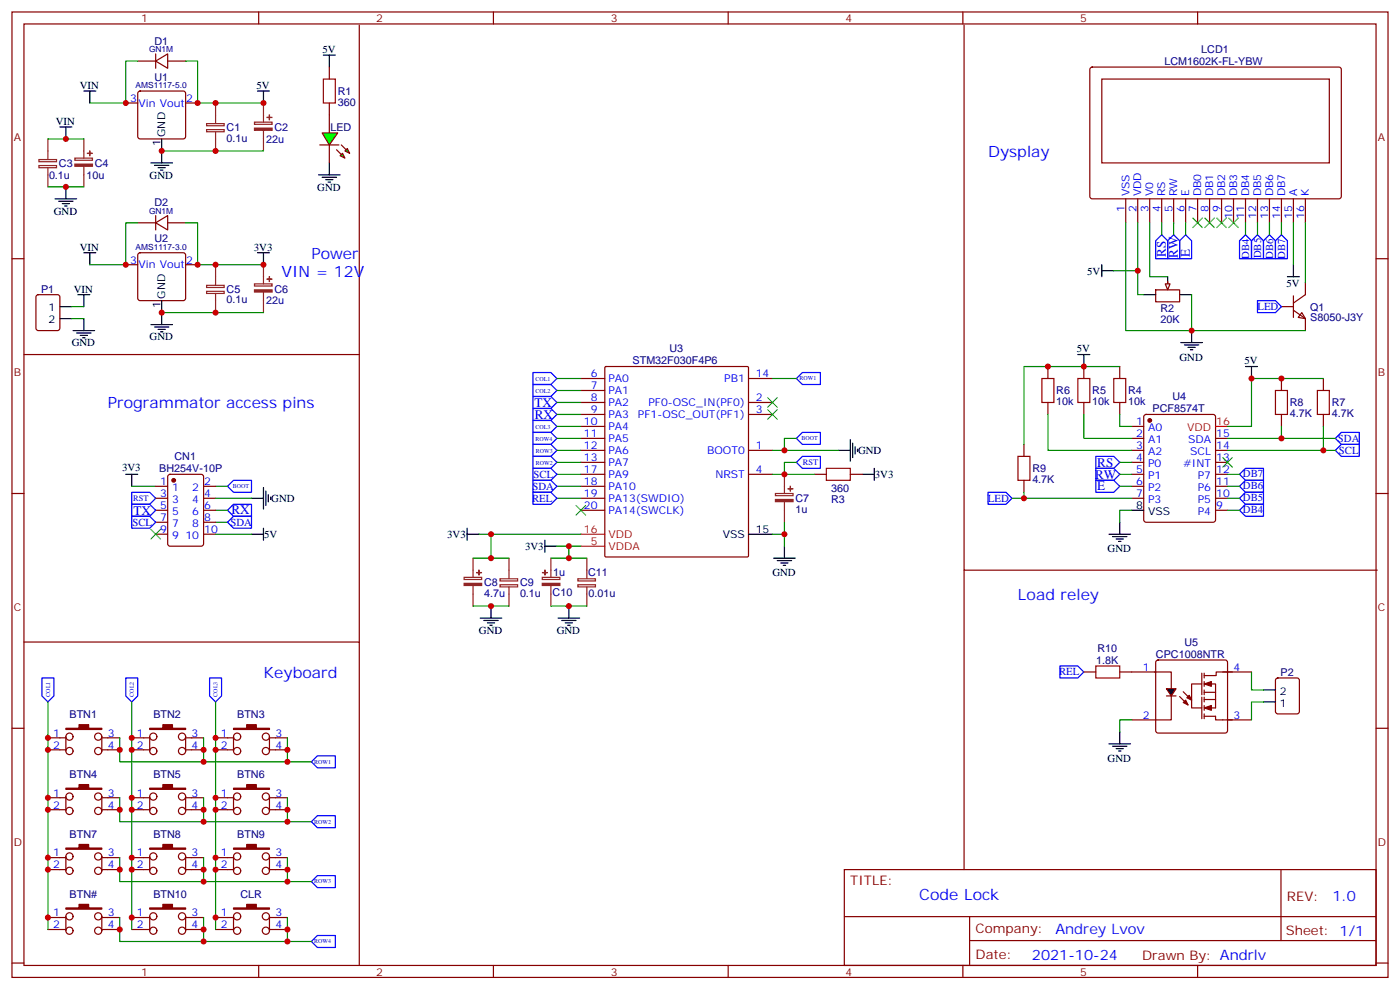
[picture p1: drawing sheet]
<svg xmlns="http://www.w3.org/2000/svg" width="412mm" height="292mm" viewBox="0 0 412 292" stroke-linecap="round" stroke-linejoin="round" font-family="sans-serif">
<g fill="none" stroke="#870000" stroke-width=".35">
<path d="M3.5 3.5h405.4v284.4h-405.4zM7.1 7.1h398.2v277.2h-398.2zM76.2 3.5v3.6M145.3 3.5v3.6M214.5 3.5v3.6M283.6 3.5v3.6M321.3 20l.4-.2h73l.4 .7-.1 37.6-.6 .5-72.9-.1-.5-.6v-37.4zM352.8 3.5v3.6M97 33.9v5.3M324.6 23.3h67v24.7h-67zM97 42.7v5.3M331.6 58.6v7"/>
<path d="M335.1 58.6v7M338.7 58.6v7M342.2 58.6v7M345.7 58.6v7M349.2 58.6v7M352.8 58.6v7M356.3 58.6v7M359.8 58.6v7M363.4 58.6v7M366.9 58.6v7M370.4 58.6v7M373.9 58.6v7"/>
<path d="M377.5 58.6v7M381 58.6v7M384.5 58.6v7M3.5 76.2h3.6M405.3 76.2h3.6M171.1 111.5h7.1M171.1 115h7.1M171.1 118.5h7.1M178.2 108.1l.3-.1h41.6l.3 .1 .1 55.6-.2 .3h-41.8l-.3-.1zM220.5 111.5h7M220.5 118.5h7M171.1 132.6h7.1"/>
<path d="M171.1 139.7h7.1M171.1 122.1h7.1M171.1 125.6h7.1M171.1 129.1h7.1M171.1 136.2h7.1M220.5 132.6h7M220.5 139.7h7M220.5 122.1h7M3.5 145.3h3.6M171.1 143.2h7.1M171.1 146.8h7.1M171.1 150.3h7.1"/>
<path d="M405.3 145.3h3.6M3.5 214.5h3.6M14.1 217.3h5.3M19.4 217v4.2M30 217.3h5.3M30 217v4.2M38.8 217.3h5.3M44.1 217v4.2M54.7 217.3h5.3M54.7 217v4.2M63.5 217.3h5.3M68.8 217v4.2"/>
<path d="M79.4 217.3h5.3M79.4 217v4.2M405.3 214.5h3.6M14.1 220.8h5.3M14.1 234.9h5.3M14.1 238.5h5.3M19.4 234.6v4.2M30 220.8h5.3M30 234.6v4.2M30 234.9h5.3M30 238.5h5.3M38.8 220.8h5.3"/>
<path d="M38.8 234.9h5.3M38.8 238.5h5.3M44.1 234.6v4.2M54.7 220.8h5.3M54.7 234.6v4.2M54.7 234.9h5.3M54.7 238.5h5.3M63.5 220.8h5.3M63.5 234.9h5.3M63.5 238.5h5.3M68.8 234.6v4.2M79.4 220.8h5.3"/>
<path d="M79.4 234.6v4.2M79.4 234.9h5.3M79.4 238.5h5.3M14.1 252.6h5.3M14.1 256.1h5.3M19.4 252.2v4.3M30 252.2v4.3M30 252.6h5.3M30 256.1h5.3M38.8 252.6h5.3M38.8 256.1h5.3M44.1 252.2v4.3"/>
<path d="M54.7 252.2v4.3M54.7 252.6h5.3M54.7 256.1h5.3M63.5 252.6h5.3M63.5 256.1h5.3M68.8 252.2v4.3M79.4 252.2v4.3M79.4 252.6h5.3M79.4 256.1h5.3M248.7 256.1h156.6v28.2h-156.6zM377.3 256.1v20.9M14.1 270.2h5.3"/>
<path d="M14.1 273.8h5.3M19.4 269.9v4.2M30 269.9v4.2M30 270.2h5.3M30 273.8h5.3M248.7 270h156.5M285.6 277h119.6M285.6 270v14.1M3.5 283.6h3.6M76.2 284.3v3.6M145.3 284.3v3.6M214.5 284.3v3.6"/>
<path d="M283.6 284.3v3.6M352.8 284.3v3.6M405.3 283.6h3.6"/>
<circle cx="20.5" cy="217" r="1.06"/>
<circle cx="28.9" cy="217" r="1.06"/>
<circle cx="45.2" cy="217" r="1.06"/>
<circle cx="53.6" cy="217" r="1.06"/>
<circle cx="69.9" cy="217" r="1.06"/>
<circle cx="78.3" cy="217" r="1.06"/>
<circle cx="20.5" cy="221.2" r="1.06"/>
<circle cx="20.5" cy="234.6" r="1.06"/>
<circle cx="20.5" cy="238.8" r="1.06"/>
<circle cx="28.9" cy="221.2" r="1.06"/>
<circle cx="28.9" cy="234.6" r="1.06"/>
<circle cx="28.9" cy="238.8" r="1.06"/>
<circle cx="45.2" cy="234.6" r="1.06"/>
<circle cx="45.2" cy="221.2" r="1.06"/>
<circle cx="45.2" cy="238.8" r="1.06"/>
<circle cx="53.6" cy="234.6" r="1.06"/>
<circle cx="53.6" cy="238.8" r="1.06"/>
<circle cx="53.6" cy="221.2" r="1.06"/>
<circle cx="69.9" cy="234.6" r="1.06"/>
<circle cx="69.9" cy="238.8" r="1.06"/>
<circle cx="69.9" cy="221.2" r="1.06"/>
<circle cx="78.3" cy="221.2" r="1.06"/>
<circle cx="78.3" cy="234.6" r="1.06"/>
<circle cx="78.3" cy="238.8" r="1.06"/>
<circle cx="20.5" cy="252.2" r="1.06"/>
<circle cx="20.5" cy="256.5" r="1.06"/>
<circle cx="28.9" cy="252.2" r="1.06"/>
<circle cx="28.9" cy="256.5" r="1.06"/>
<circle cx="45.2" cy="252.2" r="1.06"/>
<circle cx="45.2" cy="256.5" r="1.06"/>
<circle cx="53.6" cy="252.2" r="1.06"/>
<circle cx="53.6" cy="256.5" r="1.06"/>
<circle cx="69.9" cy="252.2" r="1.06"/>
<circle cx="69.9" cy="256.5" r="1.06"/>
<circle cx="78.3" cy="252.2" r="1.06"/>
<circle cx="78.3" cy="256.5" r="1.06"/>
<circle cx="20.5" cy="274.1" r="1.06"/>
<circle cx="20.5" cy="269.9" r="1.06"/>
<circle cx="28.9" cy="274.1" r="1.06"/>
<circle cx="28.9" cy="269.9" r="1.06"/>
</g>
<path d="M171.1 157.3h7.1M171.1 160.9h7.1" fill="none" stroke="#f00" stroke-width=".35"/>
<g fill="none" stroke="#000" stroke-width=".35">
<path d="M17.6 37.4h3.6M19.4 37.4v3.5M16.2 58.6h6.4M17.3 59.3h4.2M18.3 60h2.2M19.4 55v3.6M19 60.7h.8M44.4 95.6h6.4M45.5 96.3h4.2M46.6 97h2.1M47.3 97.7h.7M47.6 92.1v3.5"/>
<path d="M220.5 157.3h7"/>
</g>
<g fill="#870000" stroke="#870000" stroke-width=".35">
<path d="M19.4 214.5h3.9v-1.1h2.8v1.1h3.9v.3h-10.6z"/>
<path d="M44.1 214.5h3.9v-1.1h2.8v1.1h3.9v.3h-10.6z"/>
<path d="M68.8 214.5h3.9v-1.1h2.8v1.1h3.9v.3h-10.6z"/>
<path d="M19.4 232.1h3.9v-1h2.8v1h3.9v.4h-10.6z"/>
<path d="M44.1 232.1h3.9v-1h2.8v1h3.9v.4h-10.6z"/>
<path d="M68.8 232.1h3.9v-1h2.8v1h3.9v.4h-10.6z"/>
<path d="M19.4 249.8h3.9v-1.1h2.8v1.1h3.9v.3h-10.6z"/>
<path d="M44.1 249.8h3.9v-1.1h2.8v1.1h3.9v.3h-10.6z"/>
<path d="M68.8 249.8h3.9v-1.1h2.8v1.1h3.9v.3h-10.6z"/>
<path d="M19.4 267.4h3.9v-1.1h2.8v1.1h3.9v.4h-10.6z"/>
</g>
<g fill="none" stroke="#8c2424" stroke-width=".35">
<path d="M60.9 36.4h5.1v.6h-5.1zM60.9 38.2h5.1v.6h-5.1zM63.5 30.3v6M63.5 38.8v5.7M75 36h5.2v.6h-5.2zM77.6 30.3v5.7M77.6 38.5v6M11.5 47h5.2v.6h-5.2zM11.5 48.8h5.2v.6h-5.2zM14.1 40.9v6M14.1 49.4v5.6M22 46.6h5.2v.6h-5.2z"/>
<path d="M24.7 40.9v5.7M24.7 49v6M63.5 78v6M77.6 78v5.6M60.9 84h5.1v.7h-5.1zM60.9 85.8h5.1v.6h-5.1zM63.5 86.4v5.7M75 83.6h5.2v.6h-5.2zM77.6 86.1v6"/>
</g>
<g fill="#8c2424" stroke="#8c2424" stroke-width=".35">
<path d="M22 48.3h5.2v.7h-5.2z"/>
<path d="M25.8 45.2h1.4z"/>
<path d="M26.4 44.5l.1 1.4z"/>
<path d="M75 85.4h5.2v.6h-5.2z"/>
<path d="M78.7 82.2h1.4z"/>
<path d="M79.3 81.5l.1 1.4z"/>
<path d="M75 37.7h5.2v.7h-5.2z"/>
<path d="M78.7 34.6h1.4z"/>
<path d="M79.3 33.9l.1 1.4z"/>
</g>
<g fill="#0f0" stroke="#870000" stroke-width=".35">
<path d="M100.2 45.9l.7-.7 .7 1.4z"/>
<path d="M101.6 44.5l.7-.8 .7 1.5z"/>
</g>
<g fill="#870000" stroke="#870000" stroke-width=".35">
<path d="M99.1 44.1l1.4 1.4z"/>
<path d="M100.5 42.7l1.5 1.4z"/>
</g>
<path d="M94.2 42.7h5.6z" fill="#f00" stroke="#870000" stroke-width=".35"/>
<path d="M94.9 39.2h4.6l-2.5 3.5z" fill="#0f0" stroke="#870000" stroke-width=".35"/>
<g fill="none" stroke="#000" stroke-width=".35">
<path d="M95.2 16.2h3.6M97 16.2v3.6M24.7 26.8h3.5M26.5 26.8v3.5M75.8 26.8h3.6M77.6 26.8v3.5M44.4 48h6.4M45.5 48.7h4.2M46.6 49.4h2.1M47.3 50.1h.7M47.6 40.9v7.1M93.8 51.5h6.4"/>
<path d="M94.9 52.2h4.2M96 52.9h2.1M96.7 53.6h.7M97 48v3.5M24.7 74.4h3.5M26.5 74.4v3.6M75.8 74.4h3.6M77.6 74.4v3.6M47.6 88.5v3.6M336.9 86.8h3.5M344 81.5v3.5M347.5 86.8h3.5"/>
<path d="M366.9 108h3.5M368.7 108v3.5M37 139.7h3.6M38.8 139.7v3.5M246.9 132.6h3.6M250.5 129.5v6.3M251.2 130.5v4.3M251.9 131.6v2.1M252.6 132.3v.7M254 139.7h3.5M257.5 137.9v3.6M137.6 157.3h3.5"/>
<path d="M137.6 155.6v3.5M160.5 159.1v3.5M144.6 178.5v3.5M160.5 160.9h3.5M167.6 178.5v3.5M227.9 164.4h6.3M229 165.1h4.2M230 165.8h2.1M230.7 166.5h.7M231.1 160.9v3.5M141.5 182h6.3M142.5 182.7h4.3"/>
<path d="M143.6 183.4h2.1M144.3 184.2h.7M164.4 182h6.3M165.5 182.7h4.2M166.5 183.4h2.1M167.2 184.2h.7"/>
</g>
<g fill="none" stroke="#870000" stroke-width=".35">
<path d="M40.6 18h5.3M45.9 18l3.5-2.1v4.2zM45.9 15.9v4.2M49.4 18h5.3M97 19.8v3.5M105.8 7.4v181.7M37 30.3h3.6M40.8 27l.5-.2h12.7l.5 .2 .2 .5v12.7l-.3 .5-.4 .2h-12.7l-.5-.2-.2-.5v-12.7zM54.7 30.3h3.5M97 30.3v3.6M37 78h3.6M40.6 65.6h5.3"/>
<path d="M40.8 74.6l.5-.2h12.7l.5 .2 .2 .5v12.7l-.3 .5-.4 .2h-12.7l-.5-.2-.2-.5v-12.7zM45.9 65.6l3.5-2.1v4.2zM45.9 63.5v4.2M49.4 65.6h5.3M54.7 78h3.5M340.4 85.4h7.1v3.5h-7.1zM344 82.9v1.8M7.1 104.4h98.7M239.9 139.7h3.5M250.5 139.7h3.5M7.1 189.1h98.7v95.2M38.8 270.2h5.3"/>
<path d="M38.8 273.8h5.3M44.1 269.9v4.2M54.7 270.2h5.3M54.7 273.8h5.3M54.7 269.9v4.2M63.5 270.2h5.3M63.5 273.8h5.3M68.8 269.9v4.2M79.4 270.2h5.3M79.4 273.8h5.3M79.4 269.9v4.2"/>
<circle cx="45.2" cy="274.1" r="1.06"/>
<circle cx="45.2" cy="269.9" r="1.06"/>
<circle cx="53.6" cy="274.1" r="1.06"/>
<circle cx="53.6" cy="269.9" r="1.06"/>
<circle cx="69.9" cy="274.1" r="1.06"/>
<circle cx="69.9" cy="269.9" r="1.06"/>
<circle cx="78.3" cy="274.1" r="1.06"/>
<circle cx="78.3" cy="269.9" r="1.06"/>
</g>
<g fill="none" stroke="#008700" stroke-width=".35">
<path d="M40.6 18h-3.6v12.3h-10.5M54.7 18h3.5v12.3h19.4M14.1 40.9h10.6M14.1 55h10.6M47.6 44.5h30M40.6 65.6h-3.6v12.4h-10.5M54.7 65.6h3.5v12.4h19.4M47.6 92.1h30M164 118.5h7.1M164 111.5h7.1M164 115h7.1M227.5 111.5h7.1"/>
<path d="M164 122.1h7.1M164 125.6h7.1M164 129.1h7.1M164 132.6h7.1M164 136.2h7.1M227.5 139.7h12.4M234.6 136.2h-3.5v3.5M38.8 143.2h7.1M63.5 143.2h3.5M63.5 150.3h3.5M63.5 153.8h3.5M141.1 157.3h30"/>
<path d="M227.5 157.3h3.6v3.6M231.1 153.8v3.5M139.3 178.5h10.6M162.3 178.5h10.6M162.3 164.4h10.6M167.6 160.9v3.5M14.1 206.7v67.1M35.3 217.3v7.1h56.4M38.8 206.7v67.1M60 217.3v7.1M63.5 206.7v67.1M84.7 217.3v7.1"/>
<path d="M35.3 234.9v7.1h56.4M60 234.9v7.1M84.7 234.9v7.1M35.3 252.6v7h56.4M60 252.6v7M84.7 252.6v7M35.3 270.2v7.1h56.4M60 270.2v7.1M84.7 270.2v7.1"/>
</g>
<g fill="#870000" stroke="#870000" stroke-width=".35">
<path d="M44.1 267.4h3.9v-1.1h2.8v1.1h3.9v.4h-10.6z"/>
<path d="M68.8 267.4h3.9v-1.1h2.8v1.1h3.9v.4h-10.6z"/>
</g>
<g fill="none" stroke="#8c2424" stroke-width=".35">
<path d="M231.1 139.7v5.6M228.4 145.3h5.2v.7h-5.2zM231.1 147.8v6M136.7 170h5.2v.7h-5.2zM139.3 164.4v5.6M139.3 172.5v6M147.3 170.5h5.2v.6h-5.2zM147.3 172.2h5.2v.7h-5.2zM149.9 164.4v6M149.9 172.9v5.6M159.7 170h5.2v.7h-5.2zM162.3 164.4v5.6"/>
<path d="M162.3 172.5v6M170.2 170.5h5.2v.6h-5.2zM170.2 172.2h5.2v.7h-5.2zM172.9 164.4v6M172.9 172.9v5.6"/>
</g>
<g fill="#8c2424" stroke="#8c2424" stroke-width=".35">
<path d="M136.7 171.8h5.2v.6h-5.2z"/>
<path d="M140.4 168.6l1.4 .1z"/>
<path d="M141.1 167.9v1.4z"/>
<path d="M159.7 171.8h5.2v.6h-5.2z"/>
<path d="M159.8 168.6l1.4 .1z"/>
<path d="M160.5 167.9v1.4z"/>
<path d="M228.4 147.1h5.2v.6h-5.2z"/>
<path d="M232.1 143.9l1.4 .1z"/>
<path d="M232.8 143.2v1.4z"/>
</g>
<g fill="none" stroke="#00f" stroke-width=".35">
<path d="M157 116.8h5.3l1.7 1.7-1.7 1.8h-5.3zM157 109.7h5.3l1.7 1.8-1.7 1.7h-5.3zM157 113.2h5.3l1.7 1.8-1.7 1.8h-5.3zM234.6 111.5l1.8-1.8h5.3v3.5h-5.3zM157 120.3h5.3l1.7 1.8-1.7 1.7h-5.3zM157 123.8h5.3l1.7 1.8-1.7 1.8h-5.3zM157 127.4h5.3l1.7 1.7-1.7 1.8h-5.3zM157 130.9h5.3l1.7 1.7-1.7 1.8h-5.3zM157 134.4h5.3l1.7 1.8-1.7 1.7h-5.3zM234.6 129.1l1.8-1.7h5.3v3.5h-5.3zM234.6 136.2l1.8-1.8h5.3v3.5h-5.3zM38.8 145h5.3l1.8 1.8-1.8 1.7h-5.3z"/>
<path d="M67 143.2l1.8-1.7h5.3v3.5h-5.3zM67 150.3l1.8-1.8h5.3v3.5h-5.3zM12.3 199.7h3.6v5.3l-1.8 1.7-1.8-1.7zM37 199.7h3.6v5.3l-1.8 1.7-1.8-1.7zM61.7 199.7h3.6v5.3l-1.8 1.7-1.8-1.7zM93.5 222.6h5.3v3.5h-5.3l-1.8-1.7zM91.7 242l1.8-1.8h5.3v3.6h-5.3zM93.5 257.9h5.3v3.5h-5.3l-1.8-1.8zM91.7 277.3l1.8-1.8h5.3v3.5h-5.3z"/>
</g>
<path d="M95.2 23.3h3.6v7h-3.6zM243.4 137.9h7.1v3.6h-7.1z" fill="none" stroke="#a10000" stroke-width=".35"/>
<path d="M343.3 83.6h1.4l-.7 1.8z" fill="#f0f0f0" stroke="#870000" stroke-width=".35"/>
<g fill="none" stroke="#3c3" stroke-width=".35">
<path d="M351.4 64.2l2.8 2.8M354.2 64.2l-2.8 2.8M354.9 64.2l2.8 2.8M357.7 64.2l-2.8 2.8M358.4 64.2l2.8 2.8M361.2 64.2l-2.8 2.8M361.9 64.2l2.9 2.8M364.8 64.2l-2.9 2.8M226.1 117.1l2.9 2.8M229 117.1l-2.9 2.8M226.1 120.7l2.9 2.8M229 120.7l-2.9 2.8"/>
<path d="M360.2 134.8l2.8 2.8M363 134.8l-2.8 2.8M44.4 155.9l2.9 2.9M47.3 155.9l-2.9 2.9M169.7 148.9l2.8 2.8M172.5 148.9l-2.8 2.8"/>
</g>
<g fill="none" stroke="#000" stroke-width=".35">
<path d="M324.6 79.7h3.5M324.6 78v3.5M381 78v3.5M17.6 90.3h3.6M17.6 93.8h3.6M21.5 97.4h6.4M22.6 98.1h4.2M22.9 86.8h3.6M23.6 98.8h2.2M24.3 99.5h.7M24.7 86.8v3.5M24.7 93.8v3.6"/>
<path d="M351 97.4v3.5M379.2 81.5h3.6M317.5 104.4h3.5M319.3 104.4v3.6M347.8 100.9h6.4M348.9 101.6h4.2M350 102.3h2.1M350.7 103h.7M74.1 157.3h3.5M74.1 146.8h3.5M77.6 143.6v6.3M77.6 155.6v3.5"/>
<path d="M78.3 144.6v4.3M79 145.7v2.1M79.7 146.4v.7M326.7 157.3h6.3M327.7 158h4.3M328.8 158.8h2.1M329.5 159.5h.7M329.8 153.8v3.5M333.4 150.3h3.5M326.7 219.1h6.3M327.7 219.8h4.3M329.8 215.5v3.6"/>
<path d="M372.2 206.7h3.5M372.2 203.2h3.5M328.8 220.5h2.1M329.5 221.2h.7"/>
</g>
<g fill="none" stroke="#00f" stroke-width=".35">
<path d="M342.2 69.1l1.8 1.8v5.3h-3.6v-5.3zM345.7 69.1l1.8 1.8v5.3h-3.5v-5.3zM349.2 69.1l1.8 1.8v5.3h-3.5v-5.3zM365.1 70.9l1.8-1.8 1.8 1.8v5.3h-3.6zM370.4 69.1l1.8 1.8v5.3h-3.5v-5.3zM373.9 69.1l1.8 1.8v5.3h-3.5v-5.3zM377.5 69.1l1.7 1.8v5.3h-3.5v-5.3zM370.4 88.5h5.3l1.8 1.8-1.8 1.8h-5.3zM157 137.9h5.3l1.7 1.8-1.7 1.8h-5.3zM322.8 134.4h5.3l1.7 1.8-1.7 1.7h-5.3zM322.8 137.9h5.3l1.7 1.8-1.7 1.8h-5.3zM365.1 139.7l1.8-1.8h5.3v3.6h-5.3z"/>
<path d="M393.3 129.1l1.8-1.7h5.3v3.5h-5.3zM393.3 132.6l1.8-1.7h5.3v3.5h-5.3zM38.8 148.5h5.3l1.8 1.8-1.8 1.7h-5.3zM38.8 152h5.3l1.8 1.8-1.8 1.8h-5.3zM67 153.8l1.8-1.8h5.3v3.6h-5.3zM157 141.5h5.3l1.7 1.7-1.7 1.8h-5.3zM157 145h5.3l1.7 1.8-1.7 1.7h-5.3zM291 145h5.3l1.8 1.8-1.8 1.7h-5.3zM322.8 141.5h5.3l1.7 1.7-1.7 1.8h-5.3zM365.1 146.8l1.8-1.8h5.3v3.5h-5.3zM366.9 148.5h5.3v3.5h-5.3l-1.8-1.7zM366.9 141.5h5.3v3.5h-5.3l-1.8-1.8z"/>
<path d="M312.2 196.1h5.3l1.8 1.8-1.8 1.8h-5.3z"/>
</g>
<g fill="none" stroke="#008700" stroke-width=".35">
<path d="M331.6 65.6v31.8h19.4v-10.6M335.1 65.6v14.1h-7M335.1 79.7v7.1h1.8M338.7 65.6v15.9h5.3M342.2 65.6v3.5M345.7 65.6v3.5M349.2 65.6v3.5M366.9 65.6v3.5M370.4 65.6v3.5M373.9 65.6v3.5M377.5 65.6v3.5M381 65.6v12.4"/>
<path d="M384.5 65.6v17.7M21.2 90.3h3.5M21.2 93.8h3.5M351 97.4h33.5M329.8 108h-28.2v22.9M389.8 111.5h-21.1v14.1h-7.1M164 139.7h7.1M227.5 132.6h19.4M234.6 129.1h-3.5v3.5M308.7 122.1v10.5h24.7M319.3 122.1v7h14.1M329.8 122.1v3.5h3.6"/>
<path d="M329.8 139.7h3.6M329.8 136.2h3.6M361.6 139.7h3.5M361.6 132.6h31.7M361.6 129.1h31.7M377.5 125.6v3.5M389.8 125.6v7M63.5 146.8h10.6M63.5 157.3h10.6M144.6 157.3v7.1M164 143.2h7.1M164 146.8h7.1"/>
<path d="M298.1 146.8h3.5M301.6 145v1.8h31.8M329.8 143.2h3.6M333.4 150.3h-3.6v3.5M361.6 143.2h3.5M361.6 146.8h3.5M361.6 150.3h3.5M139.3 164.4h10.6M164 160.9h7.1M368.7 197.9v5.3h3.5M333.4 212h-3.6v3.5M372.2 206.7h-3.5v5.3"/>
</g>
<g fill="none" stroke="#870000" stroke-width=".35">
<path d="M284 7.4v160.5h121.7M10.8 87l.5-.2h5.6l.7 .4v9.5l-.4 .6-5.9 .1-.7-.5v-9.4zM377.5 90.3h3.5M381 91.4l3.5 2.4v3.6M381 87.1v6.4M383.5 92.1l1 1.7-2.1-.3zM384.5 83.3v3.5l-3.5 2.5M308.7 108v3.5M308.7 118.5v3.6M319.3 108v3.5M319.3 118.5v3.6M329.8 108v3.5"/>
<path d="M329.8 118.5v3.6M377.5 111.5v3.5M389.8 111.5v3.5M49.6 139.9l.5-.2h9.2l.6 .4 .1 20.1-.5 .6-9.4 .1-.7-.5v-20zM301.6 130.9v3.5M333.4 125.6h3.5M333.4 129.1h3.5M333.4 132.6h3.5M333.4 136.2h3.5M333.4 139.7h3.5M337.1 122.3l.5-.2h19.8l.6 .4 .1 30.6-.5 .7h-20l-.6-.5-.1-30.5zM358.1 129.1h3.5"/>
<path d="M358.1 132.6h3.5M358.1 136.2h3.5M358.1 139.7h3.5M377.5 122.1v3.5M389.8 122.1v3.5M45.9 143.2h3.5M45.9 157.3h3.5M45.9 146.8h3.5M45.9 153.8h3.5M45.9 150.3h3.5M60 143.2h3.5M60 157.3h3.5"/>
<path d="M60 146.8h3.5M60 153.8h3.5M60 150.3h3.5M301.6 141.5v3.5M333.4 143.2h3.5M333.4 146.8h3.5M358.1 143.2h3.5M358.1 146.8h3.5M358.1 150.3h3.5M284 167.9v88.2M319.3 197.9h3.5M329.8 197.9h10.6"/>
<path d="M340.1 197.9h4.9v14.1h-11.6M340.7 194.6l.4-.2h19.8l.5 .2 .2 .5v20.1l-.2 .5-.5 .2h-19.8l-.5-.2-.2-.5v-20.1zM354 198.3v6.3M354.7 198.3v1.4M360.2 197.9h8.5M361.6 197.9h-3.4v1.1h-3.5M375.9 199.9l.5-.2h5.7l.6 .4 .1 9.5-.5 .6-5.9 .1-.6-.5-.1-9.4zM343.6 205h2.8M347.5 205.1l2.5 2.5M348.5 203.7l2.5 2.5M351 201.4v7.1M351.2 201.4h2.8"/>
<path d="M351.2 208.5h2.8M354 205.3v6.4M354.7 201.4h3.4v7.1h-2.9M354.7 211h3.4v1h10.6M354.7 203.9h3.4M354.7 200.7v1.4M354.7 203.2v1.4M354.7 205.3v1.4M354.7 207.8v1.4M354.7 210.3v1.4M354.7 206h3.4"/>
</g>
<g fill="#870000" stroke="#870000" stroke-width=".35">
<path d="M348.5 206.9l.7-.7 .8 1.4z"/>
<path d="M349.6 205.5l.7-.7 .7 1.4z"/>
<path d="M354.7 201.4l2.1-.7v1.4z"/>
<path d="M354.7 208.5l2.1-.7v1.4z"/>
<circle cx="51.2" cy="141.5" r=".53"/>
<circle cx="338.7" cy="123.8" r=".53"/>
</g>
<path d="M358.1 125.6h3.5" fill="none" stroke="#f00" stroke-width=".35"/>
<path d="M343.6 202.8h2.8l-1.4 2.2z" fill="#000" stroke="#870000" stroke-width=".35"/>
<path d="M306.9 111.5h3.5v7h-3.5zM317.5 111.5h3.5v7h-3.5zM328.1 111.5h3.5v7h-3.5zM375.7 115h3.5v7.1h-3.5zM388.1 115h3.5v7.1h-3.5zM299.9 134.4h3.5v7.1h-3.5zM322.8 196.1h7v3.6h-7z" fill="none" stroke="#a10000" stroke-width=".35"/>
<g fill="#c00">
<circle cx="47.6" cy="92.1" r=".88"/>
<circle cx="63.5" cy="92.1" r=".88"/>
<circle cx="47.6" cy="44.4" r=".88"/>
<circle cx="63.5" cy="44.4" r=".88"/>
<circle cx="37" cy="78" r=".88"/>
<circle cx="37" cy="30.3" r=".88"/>
<circle cx="19.4" cy="55" r=".88"/>
<circle cx="19.4" cy="40.9" r=".88"/>
<circle cx="63.5" cy="30.3" r=".88"/>
<circle cx="58.2" cy="30.3" r=".88"/>
<circle cx="77.6" cy="30.3" r=".88"/>
<circle cx="77.6" cy="78" r=".88"/>
<circle cx="63.5" cy="78" r=".88"/>
<circle cx="58.2" cy="78" r=".88"/>
<circle cx="167.6" cy="178.5" r=".88"/>
<circle cx="167.6" cy="164.4" r=".88"/>
<circle cx="144.6" cy="178.5" r=".88"/>
<circle cx="35.3" cy="220.8" r=".88"/>
<circle cx="60" cy="224.4" r=".88"/>
<circle cx="60" cy="220.8" r=".88"/>
<circle cx="84.7" cy="224.4" r=".88"/>
<circle cx="84.7" cy="220.8" r=".88"/>
<circle cx="35.3" cy="238.5" r=".88"/>
<circle cx="60" cy="242" r=".88"/>
<circle cx="60" cy="238.5" r=".88"/>
<circle cx="84.7" cy="242" r=".88"/>
<circle cx="84.7" cy="238.5" r=".88"/>
<circle cx="231.1" cy="139.7" r=".88"/>
<circle cx="231.1" cy="157.3" r=".88"/>
<circle cx="35.3" cy="256.1" r=".88"/>
<circle cx="60" cy="259.6" r=".88"/>
<circle cx="60" cy="256.1" r=".88"/>
<circle cx="84.7" cy="259.6" r=".88"/>
<circle cx="84.7" cy="256.1" r=".88"/>
<circle cx="35.3" cy="273.8" r=".88"/>
<circle cx="60" cy="277.3" r=".88"/>
<circle cx="60" cy="273.8" r=".88"/>
<circle cx="84.7" cy="277.3" r=".88"/>
<circle cx="84.7" cy="273.8" r=".88"/>
<circle cx="14.1" cy="217.3" r=".88"/>
<circle cx="14.1" cy="220.8" r=".88"/>
<circle cx="14.1" cy="234.9" r=".88"/>
<circle cx="14.1" cy="238.5" r=".88"/>
<circle cx="14.1" cy="252.6" r=".88"/>
<circle cx="14.1" cy="256.1" r=".88"/>
<circle cx="14.1" cy="270.2" r=".88"/>
<circle cx="38.8" cy="217.3" r=".88"/>
<circle cx="38.8" cy="220.8" r=".88"/>
<circle cx="38.8" cy="234.9" r=".88"/>
<circle cx="38.8" cy="238.5" r=".88"/>
<circle cx="38.8" cy="252.6" r=".88"/>
<circle cx="38.8" cy="256.1" r=".88"/>
<circle cx="38.8" cy="270.2" r=".88"/>
<circle cx="63.5" cy="217.3" r=".88"/>
<circle cx="63.5" cy="220.8" r=".88"/>
<circle cx="63.5" cy="234.9" r=".88"/>
<circle cx="63.5" cy="238.5" r=".88"/>
<circle cx="63.5" cy="252.6" r=".88"/>
<circle cx="63.5" cy="256.1" r=".88"/>
<circle cx="63.5" cy="270.2" r=".88"/>
<circle cx="167.6" cy="160.9" r=".88"/>
<circle cx="144.6" cy="157.3" r=".88"/>
<circle cx="144.6" cy="164.4" r=".88"/>
<circle cx="231.1" cy="132.6" r=".88"/>
<circle cx="389.8" cy="132.6" r=".88"/>
<circle cx="377.5" cy="129.1" r=".88"/>
<circle cx="377.5" cy="111.5" r=".88"/>
<circle cx="368.7" cy="111.5" r=".88"/>
<circle cx="335.1" cy="79.7" r=".88"/>
<circle cx="351" cy="97.4" r=".88"/>
<circle cx="319.3" cy="107.9" r=".88"/>
<circle cx="308.7" cy="107.9" r=".88"/>
<circle cx="301.6" cy="146.8" r=".88"/>
</g>
<g font-size="4.6" fill="#00f">
<text x="291" y="46.2">Dysplay</text>
<text x="91.7" y="76.2">Power</text>
<text x="82.9" y="81.5">VIN = 12V</text>
<text x="31.7" y="120.3">Programmator access pins</text>
<text x="299.9" y="176.7">Load reley</text>
<text x="77.6" y="199.7">Keyboard</text>
<text x="270.8" y="265.1">Code Lock</text>
</g>
<g font-size="4.2" fill="#00f">
<text x="392.5" y="265.4">1.0</text>
<text x="310.9" y="274.9">Andrey Lvov</text>
<text x="304" y="282.7">2021-10-24</text>
</g>
<g font-size="3.9" fill="#00f">
<text x="343.4" y="75.8" transform="rotate(-90 343.4 75.8)">RS</text>
<text x="347" y="76" transform="rotate(-90 347 76)">RW</text>
<text x="350.5" y="75.8" transform="rotate(-90 350.5 75.8)">E</text>
<text x="157.5" y="119.8">TX</text>
<text x="157.5" y="123.3">RX</text>
<text x="323.2" y="137.4">RS</text>
<text x="322.6" y="140.9">RW</text>
<text x="323.2" y="144.5">E</text>
<text x="39.3" y="151.7">TX</text>
<text x="68.2" y="151.5">RX</text>
</g>
<g font-size="3.9" fill="#800">
<text x="250.5" y="260.7">TITLE:</text>
<text x="379.1" y="265.4">REV:</text>
<text x="287.4" y="274.9">Company:</text>
<text x="378.7" y="275.5">Sheet: 1/1</text>
<text x="287.4" y="282.6">Date:</text>
<text x="336.4" y="282.7">Drawn By: Andrlv</text>
</g>
<g font-size="3.2" fill="#800">
<text x="41.6" y="6.5">1</text>
<text x="110.8" y="6.5">2</text>
<text x="179.9" y="6.5">3</text>
<text x="249.1" y="6.5">4</text>
<text x="318.2" y="6.5">5</text>
<text x="4.1" y="41.6">A</text>
<text x="405.9" y="41.6">A</text>
<text x="4.1" y="110.8">B</text>
<text x="405.9" y="110.8">B</text>
<text x="4.1" y="179.9">C</text>
<text x="405.9" y="179.9">C</text>
<text x="4.1" y="249.1">D</text>
<text x="405.9" y="249.1">D</text>
<text x="41.6" y="287.3">1</text>
<text x="110.8" y="287.3">2</text>
<text x="179.9" y="287.3">3</text>
<text x="249.1" y="287.3">4</text>
<text x="318.2" y="287.3">5</text>
</g>
<g font-size="3.2" fill="#000080">
<text x="45.5" y="13.2">D1</text>
<text x="353.9" y="15.5">LCD1</text>
<text x="45.5" y="23.8">U1</text>
<text x="343" y="19.1">LCM1602K-FL-YBW</text>
<text x="99.5" y="28">R1</text>
<text x="99.5" y="31.1">360</text>
<text x="66.7" y="41.7">0.1u</text>
<text x="66.7" y="38.6">C1</text>
<text x="80.9" y="38.6">C2</text>
<text x="97.3" y="38.5">LED</text>
<text x="78.4" y="42.1">22u</text>
<text x="14.4" y="52.7">0.1u</text>
<text x="17.4" y="49.2">C3</text>
<text x="25.5" y="52.7">10u</text>
<text x="27.9" y="49.2">C4</text>
<text x="45.5" y="60.8">D2</text>
<text x="45.5" y="71.4">U2</text>
<text x="12.1" y="86.2">P1</text>
<text x="66.7" y="89.3">0.1u</text>
<text x="66.7" y="86.2">C5</text>
<text x="78.4" y="89.7">22u</text>
<text x="80.9" y="86.2">C6</text>
<text x="341.9" y="95.1">20K</text>
<text x="341.9" y="91.9">R2</text>
<text x="385.9" y="94.6">S8050-J3Y</text>
<text x="385.9" y="91.5">Q1</text>
<text x="186.3" y="107.3">STM32F030F4P6</text>
<text x="197.2" y="103.7">U3</text>
<text x="311.1" y="119.3">10k</text>
<text x="311.2" y="116.2">R6</text>
<text x="321.7" y="119.3">10k</text>
<text x="321.7" y="116.2">R5</text>
<text x="332.3" y="119.3">10k</text>
<text x="332.3" y="116.2">R4</text>
<text x="345.4" y="117.8">U4</text>
<text x="379.9" y="119.7">R8</text>
<text x="392.3" y="119.7">R7</text>
<text x="339.5" y="121.4">PCF8574T</text>
<text x="379.9" y="122.9">4.7K</text>
<text x="392.3" y="122.9">4.7K</text>
<text x="51.4" y="135.4">CN1</text>
<text x="46.9" y="139.1">BH254V-10P</text>
<text x="304.1" y="142.3">4.7K</text>
<text x="304.1" y="139.1">R9</text>
<text x="234.3" y="147.9">C7</text>
<text x="244.8" y="145">360</text>
<text x="244.8" y="148.2">R3</text>
<text x="234.3" y="151.1">1u</text>
<text x="142.6" y="172.6">C8</text>
<text x="153.2" y="172.6">C9</text>
<text x="162.9" y="169.6">1u</text>
<text x="173.2" y="169.8">C11</text>
<text x="142.6" y="175.8">4.7u</text>
<text x="153.2" y="175.8">0.1u</text>
<text x="162.8" y="175.6">C10</text>
<text x="173.3" y="175.8">0.01u</text>
<text x="323.3" y="192">R10</text>
<text x="348.9" y="190.1">U5</text>
<text x="322.9" y="195.5">1.8K</text>
<text x="340.5" y="193.7">CPC1008NTR</text>
<text x="377.2" y="199.1">P2</text>
<text x="20.5" y="211.4">BTN1</text>
<text x="45.2" y="211.4">BTN2</text>
<text x="69.9" y="211.4">BTN3</text>
<text x="20.5" y="229.1">BTN4</text>
<text x="45.2" y="229.1">BTN5</text>
<text x="69.9" y="229.1">BTN6</text>
<text x="20.5" y="246.7">BTN7</text>
<text x="45.2" y="246.7">BTN8</text>
<text x="69.9" y="246.7">BTN9</text>
<text x="20.5" y="264.3">BTN#</text>
<text x="45.2" y="264.3">BTN10</text>
<text x="70.8" y="264.3">CLR</text>
</g>
<g font-size="3.2">
<text x="95" y="15.6">5V</text>
<text x="23.5" y="26.2">VIN</text>
<text x="75.6" y="26.2">5V</text>
<text x="16.4" y="36.8">VIN</text>
<text x="48.7" y="40.3" transform="rotate(-90 48.7 40.3)">GND</text>
<text x="47.3" y="43.1" transform="rotate(-90 47.3 43.1)">1</text>
<text x="44.1" y="52.7">GND</text>
<text x="93.5" y="56.2">GND</text>
<text x="15.8" y="63.2">GND</text>
<text x="23.5" y="73.8">VIN</text>
<text x="74.8" y="73.8">3V3</text>
<text x="320.3" y="80.9">5V</text>
<text x="21.7" y="86.2">VIN</text>
<text x="48.7" y="87.9" transform="rotate(-90 48.7 87.9)">GND</text>
<text x="378.9" y="84.7">5V</text>
<text x="14.3" y="91.7">1</text>
<text x="14.3" y="95.2">2</text>
<text x="47.3" y="90.7" transform="rotate(-90 47.3 90.7)">1</text>
<text x="44.1" y="100.3">GND</text>
<text x="21.1" y="102">GND</text>
<text x="317.2" y="103.5">5V</text>
<text x="347.5" y="106.2">GND</text>
<text x="366.6" y="107.1">5V</text>
<text x="252.8" y="133.8">GND</text>
<text x="36" y="138.8">3V3</text>
<text x="257.7" y="140.8">3V3</text>
<text x="79.9" y="147.9">GND</text>
<text x="334.7" y="149.9">8</text>
<text x="338.2" y="151.7">VSS</text>
<text x="77.8" y="158.4">5V</text>
<text x="131.7" y="158.4">3V3</text>
<text x="154.7" y="162">3V3</text>
<text x="212.9" y="158.4">VSS</text>
<text x="222.6" y="157">15</text>
<text x="326.3" y="162.6">GND</text>
<text x="227.5" y="169.7">GND</text>
<text x="141.1" y="186.7">GND</text>
<text x="164" y="186.7">GND</text>
<text x="377" y="208.1">1</text>
<text x="377" y="204.6">2</text>
<text x="326.3" y="224.4">GND</text>
</g>
<g font-size="3.2" fill="#00f">
<text x="38.4" y="30">3</text>
<text x="54.9" y="30">2</text>
<text x="40.8" y="31.4">Vin Vout</text>
<text x="332.7" y="57.9" transform="rotate(-90 332.7 57.9)">VSS</text>
<text x="336.2" y="57.9" transform="rotate(-90 336.2 57.9)">VDD</text>
<text x="339.7" y="57.9" transform="rotate(-90 339.7 57.9)">V0</text>
<text x="343.3" y="57.9" transform="rotate(-90 343.3 57.9)">RS</text>
<text x="346.8" y="57.9" transform="rotate(-90 346.8 57.9)">RW</text>
<text x="350.3" y="57.9" transform="rotate(-90 350.3 57.9)">E</text>
<text x="353.8" y="57.9" transform="rotate(-90 353.8 57.9)">DB0</text>
<text x="357.4" y="57.9" transform="rotate(-90 357.4 57.9)">DB1</text>
<text x="360.9" y="57.9" transform="rotate(-90 360.9 57.9)">DB2</text>
<text x="364.4" y="57.9" transform="rotate(-90 364.4 57.9)">DB3</text>
<text x="367.9" y="57.9" transform="rotate(-90 367.9 57.9)">DB4</text>
<text x="371.5" y="57.9" transform="rotate(-90 371.5 57.9)">DB5</text>
<text x="375" y="57.9" transform="rotate(-90 375 57.9)">DB6</text>
<text x="378.5" y="57.9" transform="rotate(-90 378.5 57.9)">DB7</text>
<text x="382.1" y="57.9" transform="rotate(-90 382.1 57.9)">A</text>
<text x="385.6" y="57.9" transform="rotate(-90 385.6 57.9)">K</text>
<text x="331.3" y="62.3" transform="rotate(-90 331.3 62.3)">1</text>
<text x="334.8" y="62.3" transform="rotate(-90 334.8 62.3)">2</text>
<text x="338.3" y="62.3" transform="rotate(-90 338.3 62.3)">3</text>
<text x="341.8" y="62.3" transform="rotate(-90 341.8 62.3)">4</text>
<text x="345.4" y="62.3" transform="rotate(-90 345.4 62.3)">5</text>
<text x="348.9" y="62.3" transform="rotate(-90 348.9 62.3)">6</text>
<text x="352.4" y="62.3" transform="rotate(-90 352.4 62.3)">7</text>
<text x="356" y="62.3" transform="rotate(-90 356 62.3)">8</text>
<text x="359.5" y="62.3" transform="rotate(-90 359.5 62.3)">9</text>
<text x="363" y="64.4" transform="rotate(-90 363 64.4)">10</text>
<text x="366.5" y="64.4" transform="rotate(-90 366.5 64.4)">11</text>
<text x="370.1" y="64.4" transform="rotate(-90 370.1 64.4)">12</text>
<text x="373.6" y="64.4" transform="rotate(-90 373.6 64.4)">13</text>
<text x="377.1" y="64.4" transform="rotate(-90 377.1 64.4)">14</text>
<text x="380.6" y="64.4" transform="rotate(-90 380.6 64.4)">15</text>
<text x="384.2" y="64.4" transform="rotate(-90 384.2 64.4)">16</text>
<text x="38.4" y="77.6">3</text>
<text x="54.9" y="77.6">2</text>
<text x="367.9" y="76.2" transform="rotate(-90 367.9 76.2)">DB4</text>
<text x="371.5" y="76.1" transform="rotate(-90 371.5 76.1)">DB5</text>
<text x="375" y="76.2" transform="rotate(-90 375 76.2)">DB6</text>
<text x="378.5" y="76.2" transform="rotate(-90 378.5 76.2)">DB7</text>
<text x="40.8" y="79">Vin Vout</text>
<text x="370.4" y="91.3">LED</text>
<text x="174" y="111.1">6</text>
<text x="179.2" y="112.5">PA0</text>
<text x="213.3" y="112.5">PB1</text>
<text x="222.6" y="111.1">14</text>
<text x="174" y="114.7">7</text>
<text x="174" y="118.2">8</text>
<text x="179.2" y="116.1">PA1</text>
<text x="179.2" y="119.6">PA2</text>
<text x="191" y="119.6">PF0-OSC_IN(PF0)</text>
<text x="222.6" y="118.2">2</text>
<text x="172" y="125.2">10</text>
<text x="174" y="121.7">9</text>
<text x="179.2" y="123.1">PA3</text>
<text x="187.9" y="123.1">PF1-OSC_OUT(PF1)</text>
<text x="222.6" y="121.7">3</text>
<text x="334.7" y="125.2">1</text>
<text x="172" y="128.8">11</text>
<text x="179.2" y="126.6">PA4</text>
<text x="179.2" y="130.2">PA5</text>
<text x="334.7" y="128.8">2</text>
<text x="338.2" y="127">A0</text>
<text x="338.2" y="130.5">A1</text>
<text x="350" y="130.5">SDA</text>
<text x="358.2" y="128.8">15</text>
<text x="394.1" y="130.1">SDA</text>
<text x="172" y="132.3">12</text>
<text x="172" y="135.8">13</text>
<text x="179.2" y="133.7">PA6</text>
<text x="179.2" y="137.2">PA7</text>
<text x="208.3" y="133.7">BOOT0</text>
<text x="222.6" y="132.3">1</text>
<text x="334.7" y="132.3">3</text>
<text x="334.7" y="135.8">4</text>
<text x="338.2" y="134.1">A2</text>
<text x="338.2" y="137.6">P0</text>
<text x="348.5" y="137.6">#INT</text>
<text x="350.6" y="134.1">SCL</text>
<text x="358.2" y="135.8">13</text>
<text x="358.2" y="132.3">14</text>
<text x="394.4" y="133.6">SCL</text>
<text x="47.2" y="142.9">1</text>
<text x="60.1" y="142.9">2</text>
<text x="157.2" y="140.7">SCL</text>
<text x="172" y="139.3">17</text>
<text x="172" y="142.9">18</text>
<text x="179.2" y="140.8">PA9</text>
<text x="210.7" y="140.8">NRST</text>
<text x="222.6" y="139.3">4</text>
<text x="334.7" y="139.3">5</text>
<text x="334.7" y="142.9">6</text>
<text x="338.2" y="141.1">P1</text>
<text x="352.8" y="141.1">P7</text>
<text x="358.2" y="142.9">11</text>
<text x="358.2" y="139.3">12</text>
<text x="366.1" y="140.6">DB7</text>
<text x="47.2" y="146.4">3</text>
<text x="47.2" y="149.9">5</text>
<text x="50.7" y="144.6">1</text>
<text x="50.7" y="148.2">3</text>
<text x="56.7" y="148.2">4</text>
<text x="56.7" y="144.6">2</text>
<text x="60.1" y="149.9">6</text>
<text x="60.1" y="146.4">4</text>
<text x="156.7" y="147.7">REL</text>
<text x="156.9" y="144.2">SDA</text>
<text x="172" y="146.4">19</text>
<text x="172" y="149.9">20</text>
<text x="179.2" y="144.3">PA10</text>
<text x="179.2" y="147.8">PA13(SWDIO)</text>
<text x="291" y="147.7">LED</text>
<text x="334.7" y="146.4">7</text>
<text x="338.2" y="144.6">P2</text>
<text x="338.2" y="148.2">P3</text>
<text x="352.8" y="148.2">P5</text>
<text x="352.8" y="144.6">P6</text>
<text x="358.2" y="149.9">9</text>
<text x="358.2" y="146.4">10</text>
<text x="366.1" y="147.6">DB5</text>
<text x="366.1" y="144.1">DB6</text>
<text x="39" y="154.8">SCL</text>
<text x="47.2" y="153.5">7</text>
<text x="50.7" y="151.7">5</text>
<text x="50.7" y="155.2">7</text>
<text x="56.7" y="155.2">8</text>
<text x="56.7" y="151.7">6</text>
<text x="60.1" y="153.5">8</text>
<text x="67.9" y="154.9">SDA</text>
<text x="179.2" y="151.3">PA14(SWCLK)</text>
<text x="352.8" y="151.7">P4</text>
<text x="366.1" y="151.2">DB4</text>
<text x="47.2" y="157">9</text>
<text x="50.7" y="158.8">9</text>
<text x="54.6" y="158.8">10</text>
<text x="60.1" y="157">10</text>
<text x="336.6" y="197.6">1</text>
<text x="363.4" y="197.6">4</text>
<text x="312" y="198.9">REL</text>
<text x="336.6" y="211.7">2</text>
<text x="363.4" y="211.7">3</text>
<text x="15.6" y="217">1</text>
<text x="15.6" y="220.5">2</text>
<text x="31.7" y="217">3</text>
<text x="31.7" y="220.5">4</text>
<text x="40.3" y="217">1</text>
<text x="40.3" y="220.5">2</text>
<text x="56.4" y="217">3</text>
<text x="56.4" y="220.5">4</text>
<text x="65" y="217">1</text>
<text x="65" y="220.5">2</text>
<text x="81.1" y="217">3</text>
<text x="81.1" y="220.5">4</text>
<text x="15.6" y="234.6">1</text>
<text x="15.6" y="238.1">2</text>
<text x="31.7" y="234.6">3</text>
<text x="31.7" y="238.1">4</text>
<text x="40.3" y="234.6">1</text>
<text x="40.3" y="238.1">2</text>
<text x="56.4" y="234.6">3</text>
<text x="56.4" y="238.1">4</text>
<text x="65" y="234.6">1</text>
<text x="65" y="238.1">2</text>
<text x="81.1" y="234.6">3</text>
<text x="81.1" y="238.1">4</text>
<text x="15.6" y="252.2">1</text>
<text x="15.6" y="255.8">2</text>
<text x="31.7" y="252.2">3</text>
<text x="31.7" y="255.8">4</text>
<text x="40.3" y="252.2">1</text>
<text x="40.3" y="255.8">2</text>
<text x="56.4" y="252.2">3</text>
<text x="56.4" y="255.8">4</text>
<text x="65" y="252.2">1</text>
<text x="65" y="255.8">2</text>
<text x="81.1" y="252.2">3</text>
<text x="81.1" y="255.8">4</text>
<text x="15.6" y="269.9">1</text>
<text x="31.7" y="269.9">3</text>
<text x="40.3" y="269.9">1</text>
<text x="56.4" y="269.9">3</text>
<text x="65" y="269.9">1</text>
<text x="81.1" y="269.9">3</text>
<text x="15.6" y="273.4">2</text>
<text x="31.7" y="273.4">4</text>
<text x="40.3" y="273.4">2</text>
<text x="56.4" y="273.4">4</text>
<text x="65" y="273.4">2</text>
<text x="81.1" y="273.4">4</text>
</g>
<g font-size="3.2" fill="#f00">
<text x="358.2" y="125.2">16</text>
<text x="349.7" y="127">VDD</text>
<text x="172" y="157">16</text>
<text x="174" y="160.5">5</text>
<text x="179.2" y="158.4">VDD</text>
<text x="179.2" y="161.9">VDDA</text>
</g>
<g font-size="2.5" fill="#000080">
<text x="43.9" y="15.4">GN1M</text>
<text x="39.9" y="25.9">AMS1117-5.0</text>
<text x="43.9" y="63">GN1M</text>
<text x="39.9" y="73.6">AMS1117-3.0</text>
</g>
<g font-size="2.5" fill="#00f">
<text x="236.5" y="137">RST</text>
<text x="39.2" y="147.6">RST</text>
</g>
<g font-size="1.8" fill="#00f">
<text x="157.8" y="112.1">COL1</text>
<text x="235.5" y="112">ROW1</text>
<text x="157.8" y="115.6">COL2</text>
<text x="157.7" y="129.8">ROW4</text>
<text x="157.8" y="126.2">COL3</text>
<text x="236.1" y="129.6">BOOT</text>
<text x="157.9" y="133.3">ROW3</text>
<text x="157.9" y="136.9">ROW2</text>
<text x="68.6" y="143.7">BOOT</text>
<text x="14.7" y="205.2" transform="rotate(-90 14.7 205.2)">COL1</text>
<text x="39.4" y="205.2" transform="rotate(-90 39.4 205.2)">COL2</text>
<text x="64.1" y="205.2" transform="rotate(-90 64.1 205.2)">COL3</text>
<text x="92.6" y="224.9">ROW1</text>
<text x="92.6" y="242.5">ROW2</text>
<text x="92.6" y="260.2">ROW3</text>
<text x="92.6" y="277.8">ROW4</text>
</g>
</svg>
